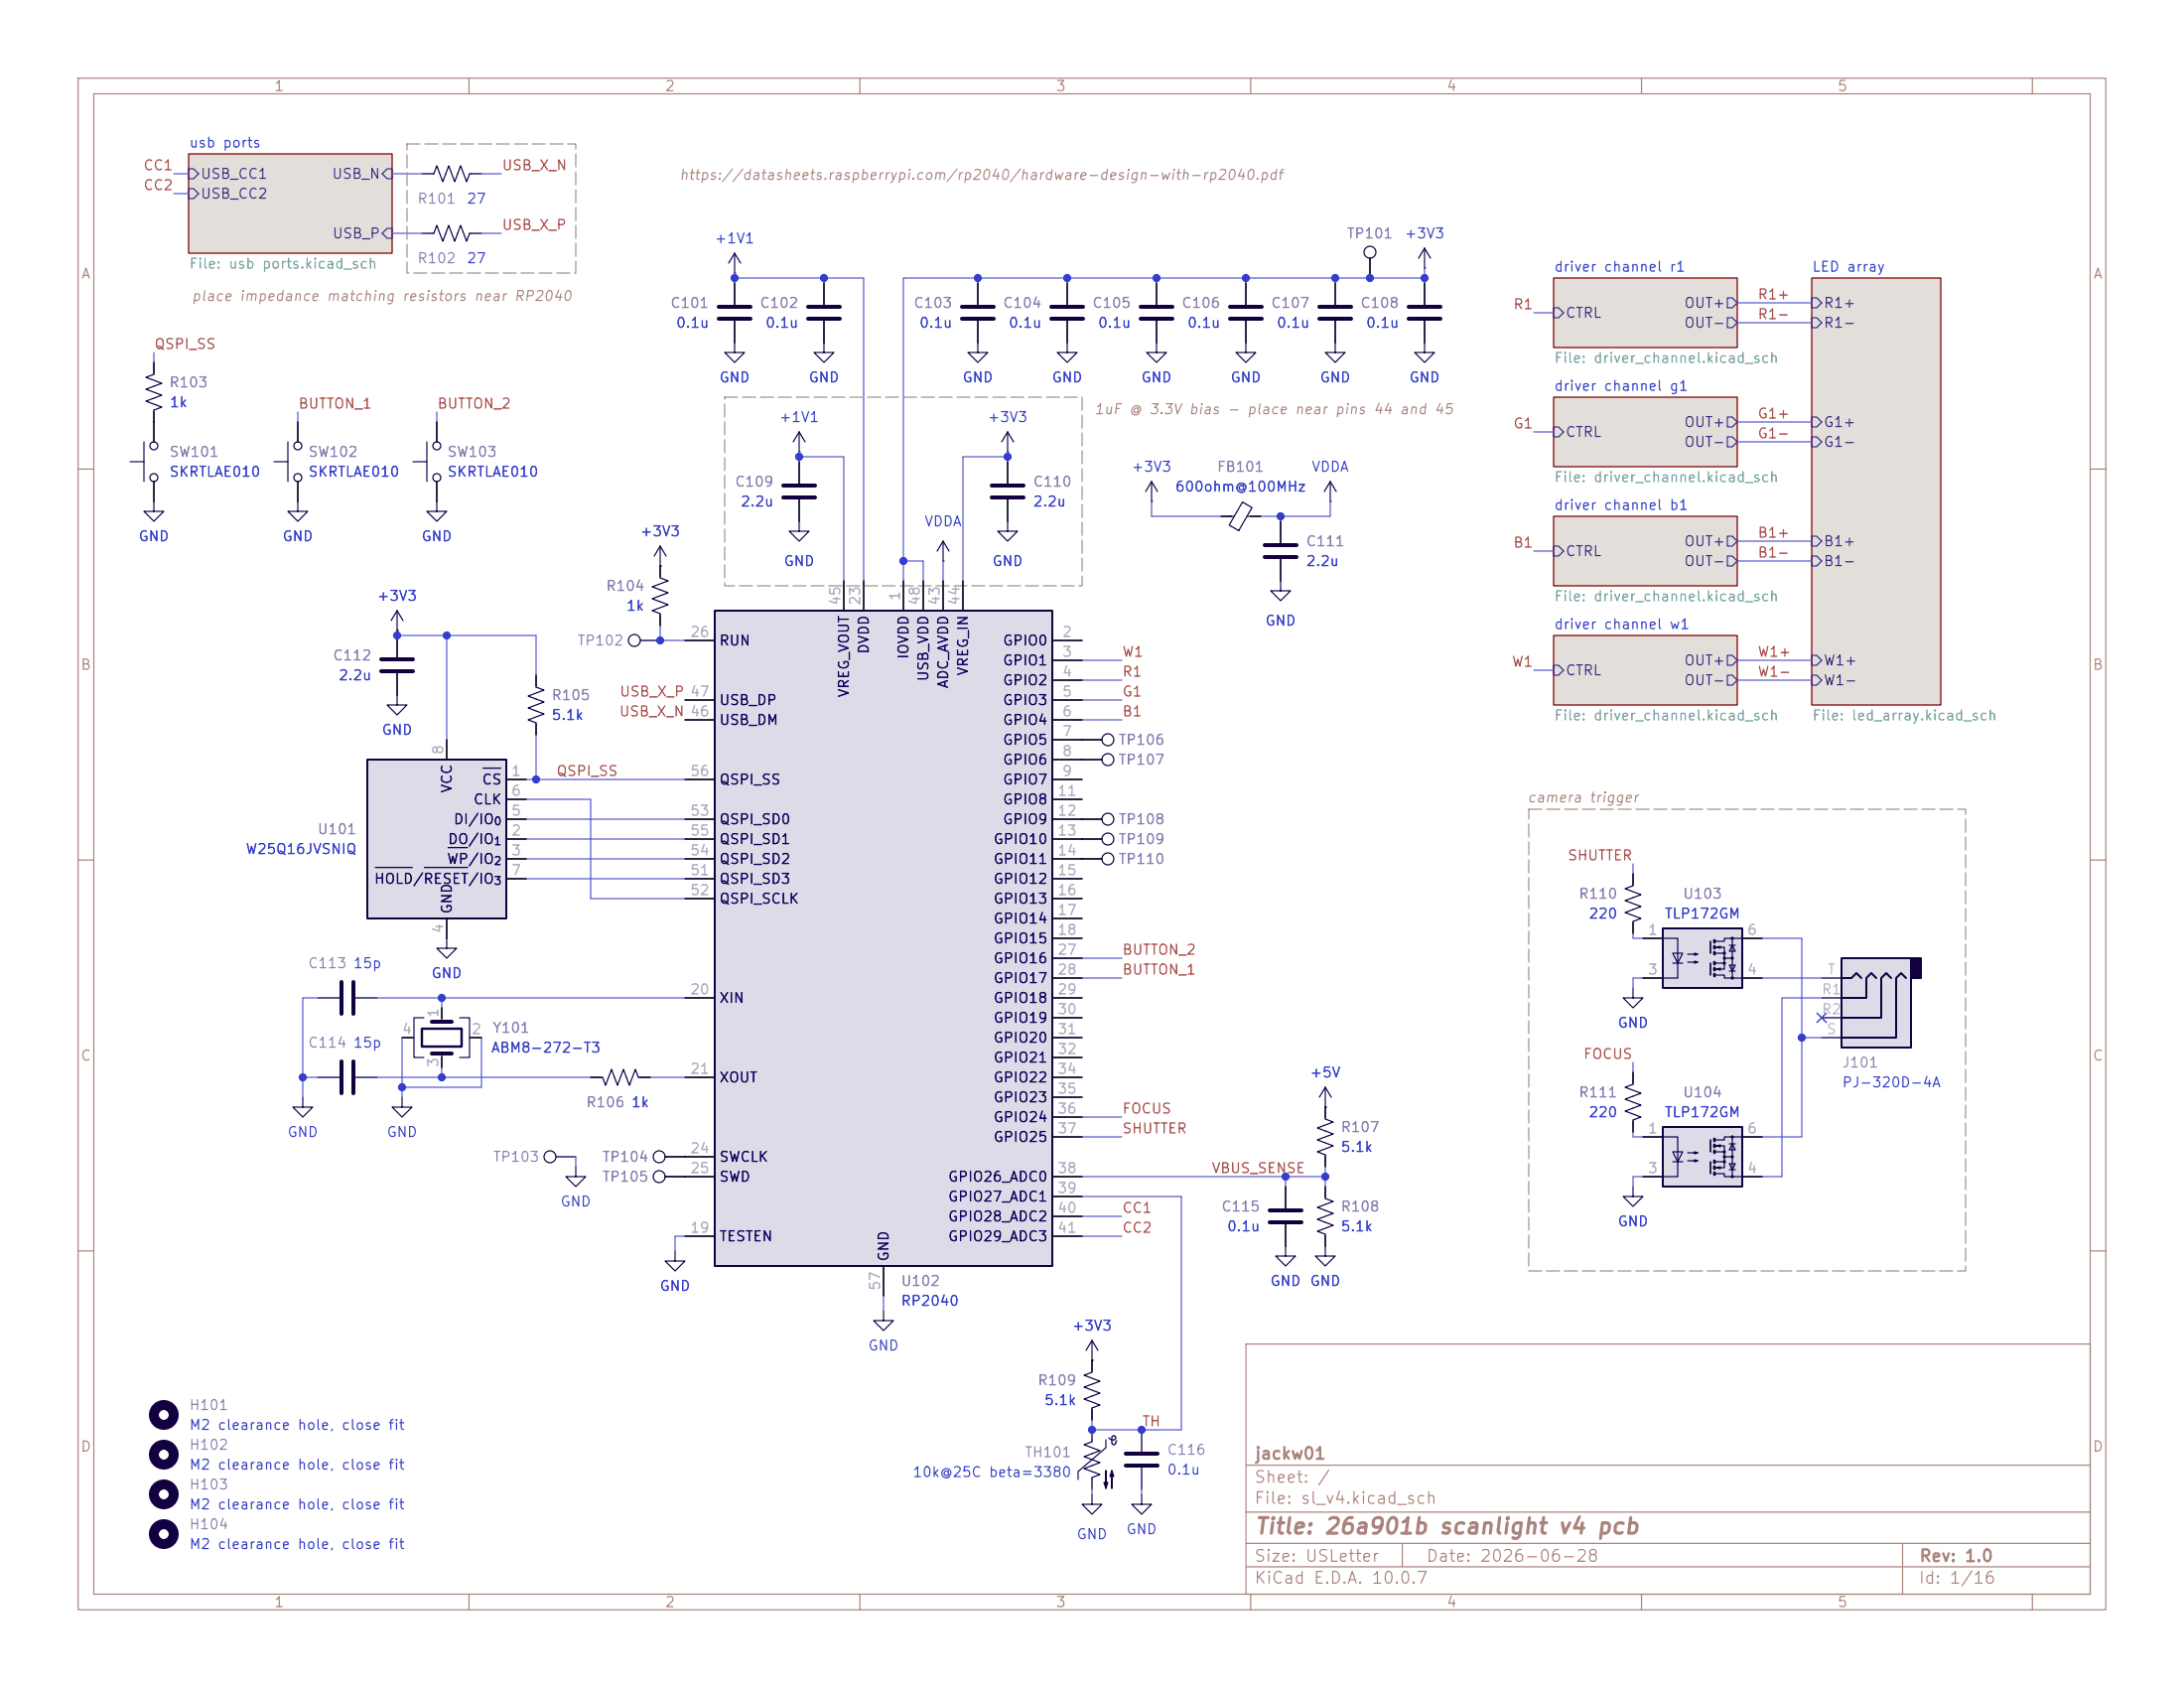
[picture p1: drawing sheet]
<svg xmlns="http://www.w3.org/2000/svg" width="279mm" height="216mm" viewBox="0 0 279 216" stroke-linecap="round" stroke-linejoin="round" font-family="sans-serif">
<g fill="none" stroke="#aa837a" stroke-width=".15">
<path d="M10 10h259.4v195.9h-259.4zM12 12h255.4v191.9h-255.4zM60 10v2M110 10v2M160 10v2M210 10v2M260 10v2M10 60h2M267.4 60h2M10 110h2M267.4 110h2M10 160h2"/>
<path d="M159.4 171.9h108v32h-108zM267.4 160h2M159.4 197.4h108M159.4 193.4h108M159.4 187.4h108M179.4 197.4v3M243.4 197.4v6.5M60 203.9v2M110 203.9v2M159.4 200.4h108M160 203.9v2M210 203.9v2"/>
<path d="M260 203.9v2"/>
</g>
<g fill="#e2ded9" stroke="#e2ded9" stroke-width=".13">
<path d="M198.8 66h23.4v8.9h-23.4z"/>
<path d="M198.8 81.3h23.4v8.9h-23.4z"/>
<path d="M198.8 50.8h23.4v8.9h-23.4z"/>
<path d="M198.8 35.6h23.4v8.9h-23.4z"/>
<path d="M24.1 19.7h26.1v12.7h-26.1z"/>
<path d="M231.8 35.6h16.5v54.6h-16.5z"/>
</g>
<path d="M24.1 19.7h26.1v12.7h-26.1zM198.8 35.6h23.4v8.9h-23.4zM231.8 35.6h16.5v54.6h-16.5zM198.8 50.8h23.4v8.9h-23.4zM198.8 66h23.4v8.9h-23.4zM198.8 81.3h23.4v8.9h-23.4z" fill="none" stroke="#7a0000" stroke-width=".15"/>
<g fill="none" stroke="#4c2188" stroke-width=".15">
<path d="M24.1 21.6h.7l.6 .6-.6 .7h-.7zM24.1 24.1h.7l.6 .7-.6 .6h-.7zM49.5 21.6h.7v1.3h-.7l-.6-.7zM49.5 29.2h.7v1.3h-.7l-.6-.7zM198.8 39.4h.6l.6 .6-.6 .6h-.6zM221 38.1h.6l.6 .6-.6 .7h-.6zM231.8 38.1h.6l.6 .6-.6 .7h-.6zM198.8 54.6h.6l.6 .6-.6 .7h-.6zM221 53.3h.6l.6 .7-.6 .6h-.6zM221 55.9h.6l.6 .6-.6 .7h-.6zM221 40.6h.6l.6 .7-.6 .6h-.6zM231.8 53.3h.6l.6 .7-.6 .6h-.6z"/>
<path d="M231.8 55.9h.6l.6 .6-.6 .7h-.6zM231.8 40.6h.6l.6 .7-.6 .6h-.6zM198.8 69.9h.6l.6 .6-.6 .6h-.6zM221 68.6h.6l.6 .6-.6 .7h-.6zM221 71.1h.6l.6 .7-.6 .6h-.6zM231.8 68.6h.6l.6 .6-.6 .7h-.6zM231.8 71.1h.6l.6 .7-.6 .6h-.6zM198.8 85.1h.6l.6 .6-.6 .7h-.6zM221 83.8h.6l.6 .7-.6 .6h-.6zM221 86.4h.6l.6 .6-.6 .6h-.6zM231.8 83.8h.6l.6 .7-.6 .6h-.6zM231.8 86.4h.6l.6 .6-.6 .6h-.6z"/>
</g>
<g fill="none" stroke="#130040" stroke-width=".15">
<path d="M94 32.4l-.8 1.3M94 32.4l.7 1.3M94 32.4v2.5M125.1 43.8v1.3h1.3l-1.3 1.3-1.3-1.3h1.3M128.9 55.2l-.8 1.3M128.9 55.2l.8 1.3M128.9 55.2v2.6M136.5 43.8v1.3h1.3l-1.3 1.3-1.2-1.3h1.2M102.2 66.7v1.2h1.3l-1.3 1.3-1.2-1.3h1.2M120.6 69.2l-.7 1.3M120.6 69.2l.8 1.3M120.6 69.2v2.6"/>
<path d="M52.7 132.7h.3M54.2 130.2h-1.2v5.1h1.2M56.5 130.2v.5M56.5 134.7v.6M58.8 130.2h1.3v5.1h-1.3M60.1 132.7h.2"/>
<circle cx="84.3" cy="148" r=".76"/>
</g>
<g fill="none" stroke="#010022" stroke-width=".15">
<path d="M94 34.9h.1M125.1 36.2v2.8M136.5 36.2v2.8M148 36.2v2.8M102.2 59.1v2.7M125.1 41v2.8M128.9 57.8h.1M136.5 41v2.8M148 41v2.8M102.2 63.9v2.8M120.6 71.8h.1M40.6 127.6h2.8"/>
<path d="M45.5 127.6h2.8M51.4 132.7h1.3M56.5 128.9v1.3M56.5 135.3v1.2M60.3 132.7h1.3M85.1 148h2.5"/>
</g>
<path d="M123.1 39.2h4M134.5 39.2h4.1M145.9 39.2h4.1M123.1 40.8h4M134.5 40.8h4.1M145.9 40.8h4.1M100.2 62.1h4.1M100.2 63.6h4.1M43.7 125.6v4.1M45.2 125.6v4.1M55.2 130.7h2.6M55.2 134.7h2.6" fill="none" stroke="#130040" stroke-width=".51"/>
<path d="M54 131.6h5.1v2.3h-5.1z" fill="none" stroke="#130040" stroke-width=".3"/>
<path d="M47 97.2h17.8v20.3h-17.8z" fill="#dcdbe8"/>
<path d="M47 97.2h17.8v20.3h-17.8z" fill="none" stroke="#130040" stroke-width=".25"/>
<path d="M57.1 94.6v2.6M64.8 99.7h2.5M57.1 117.5v2.5M64.8 107.3h2.5M64.8 109.9h2.5M64.8 104.8h2.5M64.8 102.2h2.5M64.8 112.4h2.5M208.9 111.8v1.2M208.9 118.1v1.3" fill="none" stroke="#010022" stroke-width=".15"/>
<path d="M61.8 98.2h2.2M48 110.9h4.7M54.3 110.9h5.5M57.3 108.4h2.5" fill="none" stroke="#15005e" stroke-width=".15"/>
<path d="M208.9 113v.3l-1 .4 2 .7-2 .8 2 .8-2 .7 2 .8-1 .4v.2M57.1 120v1.3h1.3l-1.3 1.3-1.2-1.3h1.2" fill="none" stroke="#130040" stroke-width=".15"/>
<path d="M212.7 118.7h10.2v7.7h-10.2z" fill="#dcdbe8"/>
<path d="M212.7 118.7h10.2v7.7h-10.2z" fill="none" stroke="#130040" stroke-width=".25"/>
<g fill="none" stroke="#130040" stroke-width=".15">
<path d="M212.7 120h1.9v5.1h-1.9M214 121.9h1.3l-.7 1.3zM214 123.2h1.3M215.9 122h1.3l-.4 .2v-.3l.4 .1M215.9 123.1h1.3l-.4 .1v-.3l.4 .2M219.5 121.2h1.1v.7M219.5 121.9h1.1v1.3h-1.1M219.5 124.7h1.1v.4h2.3M219.6 121.2l.5-.2v.3zM219.6 124l.5-.2v.3zM220.6 123.2v.8h-1.1M220.6 122.6h1"/>
<path d="M221.2 123.4h.8l-.4 .8zM221.2 120.9h.8M221.2 124.2h.8M221.6 120.9l.4 .8h-.8zM221.6 120v5.1M222.9 120h-2.3v.4h-1.1"/>
<circle cx="220.6" cy="122.6" r=".13"/>
<circle cx="220.6" cy="121.9" r=".13"/>
<circle cx="220.6" cy="123.2" r=".13"/>
<circle cx="221.6" cy="120" r=".13"/>
<circle cx="221.6" cy="122.6" r=".13"/>
<circle cx="221.6" cy="125.1" r=".13"/>
</g>
<path d="M218.8 120.4v1.5M218.8 123.2v1.5" fill="none" stroke="#130040" stroke-width=".2"/>
<path d="M219.3 120.3v.2M219.3 121v.3M219.3 121.8v.2M219.3 123.8v.3M219.3 124.6v.2M219.3 123.1v.2" fill="none" stroke="#130040" stroke-width=".36"/>
<path d="M210.2 120h2.5M210.2 125.1h2.5M222.9 120h2.5M222.9 125.1h2.5" fill="none" stroke="#010022" stroke-width=".15"/>
<path d="M212.7 144.1h10.2v7.7h-10.2z" fill="#dcdbe8"/>
<path d="M212.7 144.1h10.2v7.7h-10.2z" fill="none" stroke="#130040" stroke-width=".25"/>
<g fill="none" stroke="#130040" stroke-width=".15">
<path d="M208.9 138.4v.3l-1 .4 2 .7-2 .8 2 .8-2 .7 2 .8-1 .4v.2M208.9 126.4v1.2h1.3l-1.3 1.3-1.3-1.3h1.3M38.7 140.3v1.3h1.3l-1.3 1.3-1.2-1.3h1.2M208.9 151.8v1.2h1.3l-1.3 1.3-1.3-1.3h1.3M212.7 145.4h1.9v5.1h-1.9M214 147.3h1.3l-.7 1.3zM214 148.6h1.3M215.9 147.4h1.3l-.4 .2v-.3l.4 .1M215.9 148.5h1.3l-.4 .1v-.3l.4 .2M219.5 146.6h1.1v.7M219.5 147.3h1.1v1.3h-1.1M219.5 150.1h1.1v.4h2.3"/>
<path d="M219.6 146.6l.5-.2v.3zM219.6 149.4l.5-.2v.3zM220.6 148.6v.8h-1.1M220.6 148h1M221.2 148.8h.8l-.4 .8zM221.2 146.3h.8M221.2 149.6h.8M221.6 146.3l.4 .8h-.8zM221.6 145.4v5.1M222.9 145.4h-2.3v.4h-1.1M113 167.6v1.3h1.3l-1.3 1.3-1.2-1.3h1.2M139.7 175.3v.2l-1 .4 2 .8-2 .7 2 .8-2 .7 2 .8-1 .4v.2"/>
<path d="M139.7 171.5v2.5M139.7 171.5l.8 1.2M139.7 171.5l-.8 1.2M139.7 184.2v.2l-1 .4 2 .7-2 .8 2 .8-2 .7 2 .8-1 .4v.2M139.7 191.1v1.3h-1.3l1.3 1.3 1.3-1.3h-1.3M141.5 184.2v1l-3.6 3v1M141.9 183.9a.46 .46 0 0 0 .4 .3 .46 .46 0 0 0 .4-.3l-.2-.3-.2 .2v.9l.2 .1 .1-.1 .2-.3 .1-.1M146 191.1v1.3h-1.2l1.2 1.3 1.3-1.3h-1.3"/>
<circle cx="220.6" cy="147.3" r=".13"/>
<circle cx="220.6" cy="148" r=".13"/>
<circle cx="220.6" cy="148.6" r=".13"/>
<circle cx="221.6" cy="148" r=".13"/>
<circle cx="221.6" cy="145.4" r=".13"/>
<circle cx="221.6" cy="150.5" r=".13"/>
</g>
<path d="M218.8 145.8v1.5M218.8 148.6v1.5" fill="none" stroke="#130040" stroke-width=".2"/>
<path d="M219.3 145.7v.2M219.3 146.4v.3M219.3 147.2v.2M219.3 149.2v.3M219.3 150v.2M219.3 148.5v.2" fill="none" stroke="#130040" stroke-width=".36"/>
<g fill="none" stroke="#010022" stroke-width=".15">
<path d="M208.9 137.2v1.2M208.9 143.5v1.3M210.2 145.4h2.5M210.2 150.5h2.5M222.9 145.4h2.5M222.9 150.5h2.5M139.7 174h.1M139.7 174v1.3M139.7 180.3v1.3M139.7 182.9v1.3M139.7 189.2v1.3M146 182.9v2.8"/>
<path d="M146 187.7v2.8"/>
</g>
<g fill="#130040" stroke="#130040" stroke-width=".15">
<path d="M142.2 188.1l.3 .7h-.5l.2-.7v2.3z"/>
<path d="M141.5 188.1v2.3l-.3-.8h.5l-.2 .8z"/>
</g>
<path d="M144 185.9h4.1M144 187.5h4.1" fill="none" stroke="#130040" stroke-width=".51"/>
<g fill="none" stroke="#130040" stroke-width="1.3">
<circle cx="21" cy="196.2" r="1.27"/>
<circle cx="21" cy="191.1" r="1.27"/>
<circle cx="21" cy="186.1" r="1.27"/>
<circle cx="21" cy="181" r="1.27"/>
</g>
<path d="M235.6 122.6h8.9v11.4h-8.9z" fill="#dcdbe8"/>
<path d="M244.5 122.6h1.2v2.5h-1.2z" fill="#130040" stroke="#130040" stroke-width=".25"/>
<path d="M235.6 122.6h8.9v11.4h-8.9zM235.6 125.1h1.3l.6-.6 .6 .6M240 125.1l-.6-.6-.6 .6v2.5h-3.2M241.9 125.1l-.6-.6-.6 .6v5.1h-5.1M243.8 125.1l-.6-.6-.6 .6v7.6h-7" fill="none" stroke="#130040" stroke-width=".25"/>
<g fill="none" stroke="#010022" stroke-width=".15">
<path d="M94 36.2v2.8M170.8 36.2v2.8M182.2 36.2v2.8M19.7 54v2.5M94 41v2.8M170.8 41v2.8M182.2 41v2.8M19.7 61.6v2.5M40.6 137.8h2.8M45.5 137.8h2.8M75.6 137.8h1.2M81.9 137.8h1.3"/>
<path d="M233 127.6h2.6M233 130.2h2.6M233 132.7h2.6M233 125.1h2.6M71.1 148h2.6M85.1 150.5h2.5"/>
</g>
<g fill="none" stroke="#130040" stroke-width=".15">
<path d="M16.6 59.1h1.8M18.4 56.5v5.1M148 43.8v1.3h1.2l-1.2 1.3-1.3-1.3h1.3M170.8 43.8v1.3h1.3l-1.3 1.3-1.3-1.3h1.3M182.2 43.8v1.3h1.3l-1.3 1.3-1.2-1.3h1.2M76.8 137.8h.3l.4 1 .7-2 .8 2 .8-2 .7 2 .8-2 .4 1h.2M51.4 140.3v1.3h1.3l-1.3 1.3-1.2-1.3h1.2M73.7 149.2v1.3h1.2l-1.2 1.3-1.3-1.3h1.3M86.4 160v1.3h1.2l-1.2 1.3-1.3-1.3h1.3"/>
<circle cx="19.7" cy="57" r=".51"/>
<circle cx="19.7" cy="61.1" r=".51"/>
<circle cx="70.4" cy="148" r=".76"/>
<circle cx="84.3" cy="150.5" r=".76"/>
</g>
<path d="M91.9 39.2h4.1M168.8 39.2h4M180.2 39.2h4.1M91.9 40.8h4.1M168.8 40.8h4M180.2 40.8h4.1M43.7 135.8v4M45.2 135.8v4" fill="none" stroke="#130040" stroke-width=".51"/>
<path d="M91.4 78.1h43.2v83.8h-43.2z" fill="#dcdbe8"/>
<path d="M91.4 78.1h43.2v83.8h-43.2z" fill="none" stroke="#130040" stroke-width=".25"/>
<g fill="none" stroke="#010022" stroke-width=".15">
<path d="M54 29.8h1.2M54 22.2h1.2M60.3 29.8h1.3M60.3 22.2h1.3M94 36.2v2.8M105.4 36.2v2.8M125.1 36.2v2.8M136.5 36.2v2.8M148 36.2v2.8M159.4 36.2v2.8M170.8 36.2v2.8M175.3 33v2.6"/>
<path d="M182.2 34.3h.1M182.2 36.2v2.8M19.7 46.4v1.2M19.7 52.7v3.8M38.1 54v2.5M55.9 54v2.5M94 41v2.8M102.2 57.8h.1M102.2 59.1v2.7M105.4 41v2.8M125.1 41v2.8M128.9 59.1v2.7"/>
<path d="M136.5 41v2.8M148 41v2.8M159.4 41v2.8M170.8 41v2.8M182.2 41v2.8M19.7 61.6v2.5M38.1 61.6v2.5M55.9 61.6v2.5M84.5 72.4h.1M84.5 72.4v1.3M84.5 78.7v1.3M102.2 63.9v2.8"/>
<path d="M107.9 74.3v3.8M110.5 74.3v3.8M115.6 74.3v3.8M118.1 74.3v3.8M120.6 74.3v3.8M123.2 74.3v3.8M128.9 63.9v2.8M147.3 64.1h.1M156.2 66h1.3M160 66h1.3M163.8 66.7v2.8M163.8 71.5v2.8"/>
<path d="M170.2 64.1h.1M50.8 80.6h.1M50.8 81.3v2.8M50.8 86.1v2.8M57.1 94.6v2.6M64.8 99.7h2.5M68.6 86.4v1.2M68.6 92.7v1.3M81.9 81.9h2.6M87.6 81.9h3.8M87.6 89.5h3.8M87.6 92.1h3.8"/>
<path d="M87.6 99.7h3.8M134.6 81.9h3.8M134.6 84.5h3.8M134.6 87h3.8M134.6 89.5h3.8M134.6 92.1h3.8M134.6 94.6h6.4M134.6 97.2h6.4M134.6 99.7h3.8M57.1 117.5v2.5M64.8 102.2h2.5M64.8 104.8h2.5"/>
<path d="M64.8 107.3h2.5M64.8 109.9h2.5M64.8 112.4h2.5M87.6 104.8h3.8M87.6 107.3h3.8M87.6 109.9h3.8M87.6 112.4h3.8M87.6 114.9h3.8M134.6 102.2h3.8M134.6 104.8h6.4M134.6 107.3h6.4M134.6 109.9h6.4"/>
<path d="M134.6 112.4h3.8M134.6 114.9h3.8M134.6 117.5h3.8M208.9 111.8v1.2M208.9 118.1v1.3M51.4 132.7h1.3M56.5 128.9v1.3M56.5 135.3v1.2M60.3 132.7h1.3M75.6 137.8h1.2M81.9 137.8h1.3M87.6 127.6h3.8"/>
<path d="M87.6 137.8h3.8M134.6 120h3.8M134.6 127.6h3.8M134.6 137.8h3.8M134.6 122.6h3.8M134.6 125.1h3.8M134.6 130.2h3.8M134.6 132.7h3.8M134.6 135.3h3.8M208.9 137.2v1.2M210.2 120h2.5M210.2 125.1h2.5"/>
<path d="M222.9 120h2.5M222.9 125.1h2.5M85.1 148h6.3M85.1 150.5h6.3M87.6 158.1h3.8M134.6 158.1h3.8M134.6 150.5h3.8M134.6 140.3h3.8M134.6 142.9h3.8M134.6 145.4h3.8M134.6 153h3.8M134.6 155.6h3.8"/>
<path d="M164.5 151.8v2.8M164.5 156.6v2.8M169.5 141.6h.1M169.5 141.6v1.3M169.5 148v1.2M169.5 151.8v1.2M169.5 158.1v1.3M208.9 143.5v1.3M210.2 150.5h2.5M210.2 145.4h2.5M222.9 150.5h2.5M222.9 145.4h2.5"/>
<path d="M113 161.9v3.8M139.7 174h.1M139.7 174v1.3M139.7 180.3v1.3"/>
</g>
<path d="M103.4 39.2h4M157.4 39.2h4M103.4 40.8h4M157.4 40.8h4M126.9 62.1h4M126.9 63.6h4M161.8 69.7h4.1M161.8 71.2h4.1M48.8 84.3h4M48.8 85.9h4M162.4 154.8h4.1M162.4 156.3h4.1" fill="none" stroke="#130040" stroke-width=".51"/>
<g fill="none" stroke="#130040" stroke-width=".15">
<path d="M55.2 29.8h.3l.4-1 .7 2.1 .8-2.1 .8 2.1 .7-2.1 .8 2.1 .4-1.1h.2M55.2 22.2h.3l.4-1 .7 2 .8-2 .8 2 .7-2 .8 2 .4-1h.2M182.2 31.8l-.7 1.2M182.2 31.8l.8 1.2M182.2 31.8v2.5M19.7 47.6v.3l-1 .4 2 .7-2 .8 2 .7-2 .8 2 .8-1 .4v.2M35.1 59.1h1.7M36.8 56.5v5.1M52.8 59.1h1.8M54.6 56.5v5.1M94 43.8v1.3h1.2l-1.2 1.3-1.3-1.3h1.3M102.2 55.2l-.7 1.3"/>
<path d="M102.2 55.2l.8 1.3M102.2 55.2v2.6M105.4 43.8v1.3h1.3l-1.3 1.3-1.3-1.3h1.3M159.4 43.8v1.3h1.3l-1.3 1.3-1.3-1.3h1.3M19.7 64.1v1.3h1.3l-1.3 1.3-1.3-1.3h1.3M38.1 64.1v1.3h1.3l-1.3 1.3-1.3-1.3h1.3M50.8 78.1l-.8 1.3M50.8 78.1l.8 1.3M50.8 78.1v2.5M55.9 64.1v1.3h1.2l-1.2 1.3-1.3-1.3h1.3M84.5 73.7v.2l1 .4-2.1 .8 2.1 .7-2.1 .8 2.1 .7-2.1 .8 1.1 .4v.2M84.5 69.9v2.5"/>
<path d="M84.5 69.9l-.8 1.2M84.5 69.9l.7 1.2M128.9 66.7v1.2h-1.3l1.3 1.3 1.3-1.3h-1.3M147.3 61.6l-.7 1.3M147.3 61.6l.8 1.3M147.3 61.6v2.5M157.5 66h.4M159 64.2l1.2 .7-1.7 3-1.2-.7zM159.5 66h.5M163.8 74.3v1.3h-1.2l1.2 1.2 1.3-1.2h-1.3M170.2 61.6l-.8 1.3M170.2 61.6l.7 1.3"/>
<path d="M170.2 61.6v2.5M50.8 88.9v1.3h1.3l-1.3 1.2-1.3-1.2h1.3M68.6 87.6v.3l1 .4-2 .7 2 .8-2 .8 2 .7-2 .8 1 .4v.2M169.5 139.1v2.5M169.5 139.1l-.7 1.2M169.5 139.1l.8 1.2M164.5 159.4v1.3h1.2l-1.2 1.2-1.3-1.2h1.3M169.5 159.4v1.3h1.3l-1.3 1.2-1.2-1.2h1.2M169.5 142.9v.2l1.1 .4-2.1 .8 2.1 .7-2.1 .8 2.1 .8-2.1 .7 1 .4v.3M169.5 153v.3l1.1 .4-2.1 .7 2.1 .8-2.1 .8 2.1 .7-2.1 .8 1 .4v.2"/>
<circle cx="175.3" cy="32.3" r=".76"/>
<circle cx="38.1" cy="57" r=".51"/>
<circle cx="55.9" cy="57" r=".51"/>
<circle cx="38.1" cy="61.1" r=".51"/>
<circle cx="55.9" cy="61.1" r=".51"/>
<circle cx="81.2" cy="81.9" r=".76"/>
<circle cx="141.7" cy="94.6" r=".76"/>
<circle cx="141.7" cy="97.2" r=".76"/>
<circle cx="141.7" cy="107.3" r=".76"/>
<circle cx="141.7" cy="109.9" r=".76"/>
<circle cx="141.7" cy="104.8" r=".76"/>
</g>
<g fill="none" stroke="#5256d0" stroke-width=".15">
<path d="M22.2 22.2h1.9M22.2 24.8h1.9M50.2 29.8h3.8M50.2 22.2h3.8M61.6 29.8h2.5M61.6 22.2h2.5M94 34.9v1.3M94 35.6h16.5v38.7M105.4 35.6v.6M125.1 35.6v.6M136.5 35.6v.6M148 35.6v.6"/>
<path d="M159.4 35.6v.6M170.8 35.6v.6M182.2 35.6h-66.6v38.7M182.2 34.3v1.9M222.2 38.7h9.6M19.7 45.1v1.3M38.1 52.7v1.3M55.9 52.7v1.3M102.2 58.4h5.7v15.9M102.2 57.8v1.3M128.9 57.8v1.3M128.9 58.4h-5.7v15.9"/>
<path d="M196.2 55.2h2.6M196.2 40h2.6M222.2 54h9.6M222.2 56.5h9.6M222.2 41.3h9.6M115.6 71.8h2.5v2.5M120.6 71.8v2.5M147.3 64.1v1.9h8.9M163.8 66v.7M170.2 64.1v1.9h-8.9M196.2 70.5h2.6M222.2 71.8h9.6"/>
<path d="M222.2 69.2h9.6M50.8 80.6v.7h17.8v5.1M57.1 81.3v13.3M67.3 99.7h20.3M68.6 94v5.7M84.5 80v1.9h3.1M138.4 89.5h5.1M138.4 92.1h5.1M138.4 84.5h5.1M138.4 87h5.1M196.2 85.7h2.6M222.2 84.5h9.6"/>
<path d="M222.2 87h9.6M67.3 104.8h20.3M67.3 109.9h20.3M67.3 107.3h20.3M67.3 112.4h20.3M67.3 102.2h8.3v12.7h12M208.9 110.5v1.3M208.9 119.4v.6h1.3M38.7 137.8h1.9M40.6 127.6h-1.9v12.7M48.3 137.8h27.3M48.3 127.6h39.3"/>
<path d="M51.4 132.7v7.6M56.5 127.6v1.3M56.5 136.5v1.3M61.6 132.7v6.4h-10.2M83.2 137.8h4.4M138.4 125.1h5.1M138.4 122.6h5.1M208.9 135.9v1.3M210.2 125.1h-1.3v1.3M225.4 120h5.1v25.4h-5.1M225.4 125.1h7.6M230.5 132.7h2.5"/>
<path d="M233 127.6h-5v22.9h-2.6M73.7 148v1.2M87.6 158.1h-1.2v1.9M138.4 153h12.7v29.9h-11.4v-1.3M138.4 155.6h5.1M138.4 158.1h5.1M138.4 145.4h5.1M138.4 142.9h5.1M138.4 150.5h31.1M164.5 150.5v1.3M169.5 149.2v2.6M208.9 144.8v.6h1.3"/>
<path d="M210.2 150.5h-1.3v1.3M113 165.7v1.9M139.7 190.5v.6M146 190.5v.6"/>
</g>
<path d="M232.4 129.6l1.3 1.2M233.7 129.6l-1.3 1.2" fill="none" stroke="#290eec" stroke-width=".15"/>
<path d="M52.1 18.4h21.6v16.5h-21.6zM92.7 50.8h45.7v24.1h-45.7zM195.6 103.5h55.9v59.1h-55.9z" fill="none" stroke="#a4907e" stroke-width=".15" stroke-dasharray="1.7 .6"/>
<path d="M61.8 98.2h2.2M48 110.9h4.7M54.3 110.9h5.5M57.3 108.4h2.5" fill="none" stroke="#15005e" stroke-width=".15"/>
<g fill="#4026c4" stroke="#4026c4" stroke-width=".13">
<circle cx="56.5" cy="137.8" r=".46"/>
<circle cx="56.5" cy="127.6" r=".46"/>
<circle cx="68.6" cy="99.7" r=".46"/>
<circle cx="51.4" cy="139.1" r=".46"/>
<circle cx="38.7" cy="137.8" r=".46"/>
<circle cx="94" cy="35.6" r=".46"/>
<circle cx="57.1" cy="81.3" r=".46"/>
<circle cx="50.8" cy="81.3" r=".46"/>
<circle cx="84.5" cy="81.9" r=".46"/>
<circle cx="146" cy="182.9" r=".46"/>
<circle cx="139.7" cy="182.9" r=".46"/>
<circle cx="115.6" cy="71.8" r=".46"/>
<circle cx="128.9" cy="58.4" r=".46"/>
<circle cx="164.5" cy="150.5" r=".46"/>
<circle cx="169.5" cy="150.5" r=".46"/>
<circle cx="102.2" cy="58.4" r=".46"/>
<circle cx="105.4" cy="35.6" r=".46"/>
<circle cx="159.4" cy="35.6" r=".46"/>
<circle cx="136.5" cy="35.6" r=".46"/>
<circle cx="125.1" cy="35.6" r=".46"/>
<circle cx="182.2" cy="35.6" r=".46"/>
<circle cx="230.5" cy="132.7" r=".46"/>
<circle cx="148" cy="35.6" r=".46"/>
<circle cx="163.8" cy="66" r=".46"/>
<circle cx="175.3" cy="35.6" r=".46"/>
<circle cx="170.8" cy="35.6" r=".46"/>
</g>
<text font-size="2" fill="#aa837a" x="160.4" y="196.7">Title: 26a901b scanlight v4 pcb</text>
<g font-size="1.5" fill="#aa837a">
<text x="160.4" y="190">Sheet: /</text>
<text x="160.4" y="187">jackw01</text>
<text x="160.4" y="192.7">File: sl_v4.kicad_sch</text>
<text x="160.4" y="202.9">KiCad E.D.A. 10.0.7</text>
<text x="160.4" y="200.1">Size: USLetter</text>
<text x="182.4" y="200.1">Date: 2026-06-28</text>
<text x="245.4" y="202.9">Id: 1/16</text>
<text x="245.4" y="200.1">Rev: 1.0</text>
</g>
<g font-size="1.3" fill="#aa837a">
<text x="35" y="12">1</text>
<text x="85" y="12">2</text>
<text x="135" y="12">3</text>
<text x="185" y="12">4</text>
<text x="235" y="12">5</text>
<text x="10.3" y="36">A</text>
<text x="267.7" y="36">A</text>
<text x="10.2" y="86">B</text>
<text x="267.6" y="86">B</text>
<text x="10.2" y="136">C</text>
<text x="267.6" y="136">C</text>
<text x="10.2" y="186">D</text>
<text x="267.6" y="186">D</text>
<text x="35" y="205.9">1</text>
<text x="85" y="205.9">2</text>
<text x="135" y="205.9">3</text>
<text x="185" y="205.9">4</text>
<text x="235" y="205.9">5</text>
</g>
<g font-size="1.3" fill="#b42d25">
<text x="18.2" y="22.1">CC1</text>
<text x="64.1" y="22.1">USB_X_N</text>
<text x="18.2" y="24.6">CC2</text>
<text x="64.1" y="29.7">USB_X_P</text>
<text x="193.5" y="39.9">R1</text>
<text x="224.8" y="38.6">R1+</text>
<text x="224.8" y="41.1">R1-</text>
<text x="19.7" y="45">QSPI_SS</text>
<text x="38.1" y="52.6">BUTTON_1</text>
<text x="55.9" y="52.6">BUTTON_2</text>
<text x="224.8" y="53.8">G1+</text>
<text x="193.5" y="55.1">G1</text>
<text x="224.8" y="56.4">G1-</text>
<text x="193.5" y="70.4">B1</text>
<text x="224.8" y="69.1">B1+</text>
<text x="224.8" y="71.6">B1-</text>
<text x="79.2" y="89.4">USB_X_P 47</text>
<text x="143.5" y="89.4">G1</text>
<text x="143.5" y="84.3">W1</text>
<text x="143.5" y="86.9">R1</text>
<text x="193.3" y="85.6">W1</text>
<text x="224.8" y="86.9">W1-</text>
<text x="224.8" y="84.3">W1+</text>
<text x="79.1" y="91.9">USB_X_N 46</text>
<text x="143.5" y="91.9">B1</text>
<text x="71.1" y="99.6">QSPI_SS</text>
<text x="200.5" y="110.4">SHUTTER</text>
<text x="143.5" y="122.4">BUTTON_2</text>
<text x="143.5" y="125">BUTTON_1</text>
<text x="202.5" y="135.8">FOCUS</text>
<text x="143.5" y="142.7">FOCUS</text>
<text x="143.5" y="145.3">SHUTTER</text>
<text x="143.5" y="155.4">CC1</text>
<text x="154.9" y="150.4">VBUS_SENSE</text>
<text x="143.5" y="158">CC2</text>
<text x="146" y="182.8">TH</text>
</g>
<g font-size="1.3" fill="#214bca">
<text x="24.1" y="19.2">usb ports</text>
<text x="198.7" y="35.1">driver channel r1</text>
<text x="231.7" y="35.1">LED array</text>
<text x="198.7" y="50.3">driver channel g1</text>
<text x="198.7" y="65.5">driver channel b1</text>
<text x="198.7" y="80.8">driver channel w1</text>
</g>
<g font-size="1.3" fill="#4c2188">
<text x="25.6" y="23.2">USB_CC1</text>
<text x="42.4" y="23.2">USB_N</text>
<text x="25.6" y="25.7">USB_CC2</text>
<text x="42.4" y="30.8">USB_P</text>
<text x="200.2" y="41">CTRL</text>
<text x="215.4" y="39.7">OUT+</text>
<text x="233.2" y="39.7">R1+</text>
<text x="215.4" y="42.2">OUT-</text>
<text x="233.2" y="42.2">R1-</text>
<text x="200.2" y="56.2">CTRL</text>
<text x="215.4" y="54.9">OUT+</text>
<text x="215.4" y="57.5">OUT-</text>
<text x="233.2" y="54.9">G1+</text>
<text x="233.2" y="57.5">G1-</text>
<text x="200.2" y="71.4">CTRL</text>
<text x="215.4" y="70.2">OUT+</text>
<text x="233.2" y="70.2">B1+</text>
<text x="215.4" y="72.7">OUT-</text>
<text x="233.2" y="72.7">B1-</text>
<text x="200.2" y="86.7">CTRL</text>
<text x="215.4" y="85.4">OUT+</text>
<text x="215.4" y="88">OUT-</text>
<text x="233.2" y="85.4">W1+</text>
<text x="233.2" y="88">W1-</text>
</g>
<g font-size="1.3" fill="#a4907e">
<text x="86.8" y="23.3">https://datasheets.raspberrypi.com/rp2040/hardware-design-with-rp2040.pdf</text>
<text x="24.4" y="38.8">place impedance matching resistors near RP2040</text>
<text x="139.9" y="53.3">1uF @ 3.3V bias - place near pins 44 and 45</text>
<text x="195.3" y="102.9">camera trigger</text>
</g>
<g font-size="1.3" fill="#8d7cb6">
<text x="53.3" y="26.4">R101</text>
<text x="53.3" y="34">R102</text>
<text x="172.2" y="30.8">TP101</text>
<text x="85.7" y="39.7">C101</text>
<text x="97.1" y="39.7">C102</text>
<text x="116.8" y="39.7">C103</text>
<text x="128.2" y="39.7">C104</text>
<text x="139.6" y="39.7">C105</text>
<text x="151.1" y="39.7">C106</text>
<text x="162.5" y="39.7">C107</text>
<text x="173.9" y="39.7">C108</text>
<text x="21.6" y="49.9">R103</text>
<text x="21.6" y="58.7">SW101</text>
<text x="39.4" y="58.7">SW102</text>
<text x="57.1" y="58.7">SW103</text>
<text x="93.9" y="62.6">C109</text>
<text x="132.1" y="62.6">C110</text>
<text x="155.6" y="60.7">FB101</text>
<text x="167" y="70.2">C111</text>
<text x="77.4" y="75.9">R104</text>
<text x="73.8" y="82.9">TP102</text>
<text x="42.5" y="84.8">C112</text>
<text x="70.5" y="89.9">R105</text>
<text x="143" y="95.6">TP106</text>
<text x="143" y="98.1">TP107</text>
<text x="40.5" y="107">U101</text>
<text x="143" y="105.7">TP108</text>
<text x="143" y="108.3">TP109</text>
<text x="143" y="110.8">TP110</text>
<text x="201.9" y="115.3">R110</text>
<text x="215.2" y="115.3">U103</text>
<text x="39.3" y="124.2">C113</text>
<text x="39.3" y="134.3">C114</text>
<text x="62.9" y="132.4">Y101</text>
<text x="235.6" y="136.9">J101</text>
<text x="74.9" y="141.9">R106</text>
<text x="201.9" y="140.7">R111</text>
<text x="215.2" y="140.7">U104</text>
<text x="63" y="148.9">TP103</text>
<text x="76.9" y="148.9">TP104</text>
<text x="171.4" y="145.1">R107</text>
<text x="76.9" y="151.5">TP105</text>
<text x="156.2" y="155.3">C115</text>
<text x="171.4" y="155.3">R108</text>
<text x="115.2" y="164.8">U102</text>
<text x="132.7" y="177.5">R109</text>
<text x="24.1" y="185.7">H102</text>
<text x="24.1" y="180.7">H101</text>
<text x="24.1" y="190.8">H103</text>
<text x="131" y="186.7">TH101</text>
<text x="149.2" y="186.4">C116</text>
<text x="24.1" y="195.9">H104</text>
</g>
<g font-size="1.3" fill="#353dd0">
<text x="59.6" y="26.4">27</text>
<text x="59.6" y="34">27</text>
<text x="91.3" y="31.4">+1V1</text>
<text x="179.6" y="30.8">+3V3</text>
<text x="86.4" y="42.2">0.1u</text>
<text x="97.8" y="42.2">0.1u</text>
<text x="117.5" y="42.2">0.1u</text>
<text x="128.9" y="42.2">0.1u</text>
<text x="140.4" y="42.2">0.1u</text>
<text x="151.8" y="42.2">0.1u</text>
<text x="163.2" y="42.2">0.1u</text>
<text x="174.7" y="42.2">0.1u</text>
<text x="21.6" y="52.4">1k</text>
<text x="91.9" y="49.2">GND</text>
<text x="103.3" y="49.2">GND</text>
<text x="123" y="49.2">GND</text>
<text x="134.5" y="49.2">GND</text>
<text x="145.9" y="49.2">GND</text>
<text x="157.3" y="49.2">GND</text>
<text x="168.8" y="49.2">GND</text>
<text x="180.2" y="49.2">GND</text>
<text x="99.6" y="54.3">+1V1</text>
<text x="126.2" y="54.3">+3V3</text>
<text x="21.6" y="61.3">SKRTLAE010</text>
<text x="39.4" y="61.3">SKRTLAE010</text>
<text x="57.1" y="61.3">SKRTLAE010</text>
<text x="94.6" y="65.1">2.2u</text>
<text x="132.1" y="65.1">2.2u</text>
<text x="144.7" y="60.7">+3V3</text>
<text x="150.2" y="63.2">600ohm@100MHz</text>
<text x="167.7" y="60.7">VDDA</text>
<text x="17.6" y="69.5">GND</text>
<text x="36" y="69.5">GND</text>
<text x="53.8" y="69.5">GND</text>
<text x="81.8" y="68.9">+3V3</text>
<text x="118.2" y="67.6">VDDA</text>
<text x="48.1" y="77.2">+3V3</text>
<text x="100.2" y="72.7">GND</text>
<text x="126.8" y="72.7">GND</text>
<text x="167" y="72.7">2.2u</text>
<text x="80" y="78.4">1k</text>
<text x="161.8" y="80.3">GND</text>
<text x="43.2" y="87.3">2.2u</text>
<text x="48.7" y="94.3">GND</text>
<text x="70.5" y="92.4">5.1k</text>
<text x="31.3" y="109.5">W25Q16JVSNIQ</text>
<text x="203.1" y="117.8">220</text>
<text x="212.9" y="117.8">TLP172GM</text>
<text x="45.1" y="124.2">15p</text>
<text x="55.1" y="125.4">GND</text>
<text x="206.9" y="131.8">GND</text>
<text x="45.1" y="134.3">15p</text>
<text x="62.7" y="134.9">ABM8-272-T3</text>
<text x="80.7" y="141.9">1k</text>
<text x="167.5" y="138.1">+5V</text>
<text x="203.1" y="143.2">220</text>
<text x="212.9" y="143.2">TLP172GM</text>
<text x="235.6" y="139.4">PJ-320D-4A</text>
<text x="36.7" y="145.7">GND</text>
<text x="49.4" y="145.7">GND</text>
<text x="171.4" y="147.6">5.1k</text>
<text x="71.6" y="154.6">GND</text>
<text x="156.9" y="157.8">0.1u</text>
<text x="171.4" y="157.8">5.1k</text>
<text x="206.9" y="157.2">GND</text>
<text x="84.3" y="165.4">GND</text>
<text x="115.2" y="167.3">RP2040</text>
<text x="162.4" y="164.8">GND</text>
<text x="167.5" y="164.8">GND</text>
<text x="111" y="173">GND</text>
<text x="137" y="170.5">+3V3</text>
<text x="24.1" y="183.2">M2 clearance hole, close fit</text>
<text x="133.5" y="180">5.1k</text>
<text x="24.1" y="188.3">M2 clearance hole, close fit</text>
<text x="116.7" y="189.2">10k@25C beta=3380</text>
<text x="149.2" y="188.9">0.1u</text>
<text x="24.1" y="193.4">M2 clearance hole, close fit</text>
<text x="137.6" y="197.2">GND</text>
<text x="144" y="196.5">GND</text>
<text x="24.1" y="198.4">M2 clearance hole, close fit</text>
</g>
<g font-size="1.3" fill="#5ba46f">
<text x="24.1" y="34.7">File: usb ports.kicad_sch</text>
<text x="198.7" y="46.7">File: driver_channel.kicad_sch</text>
<text x="198.7" y="62">File: driver_channel.kicad_sch</text>
<text x="198.7" y="77.2">File: driver_channel.kicad_sch</text>
<text x="198.7" y="92.5">File: driver_channel.kicad_sch</text>
<text x="231.7" y="92.5">File: led_array.kicad_sch</text>
</g>
<g font-size="1.3" fill="#b4afbe">
<text x="107.8" y="77.5" transform="rotate(-90 107.8 77.5)">45</text>
<text x="110.4" y="77.5" transform="rotate(-90 110.4 77.5)">23</text>
<text x="115.4" y="76.9" transform="rotate(-90 115.4 76.9)">1</text>
<text x="118" y="77.5" transform="rotate(-90 118 77.5)">48</text>
<text x="120.5" y="77.5" transform="rotate(-90 120.5 77.5)">43</text>
<text x="123.1" y="77.5" transform="rotate(-90 123.1 77.5)">44</text>
<text x="88.2" y="81.8">26</text>
<text x="135.8" y="81.8">2</text>
<text x="88.2" y="89.4">47</text>
<text x="135.8" y="84.3">3</text>
<text x="135.8" y="86.9">4</text>
<text x="135.8" y="89.4">5</text>
<text x="88.2" y="91.9">46</text>
<text x="135.8" y="91.9">6</text>
<text x="135.8" y="94.5">7</text>
<text x="57" y="96.6" transform="rotate(-90 57 96.6)">8</text>
<text x="65.3" y="99.6">1</text>
<text x="88.2" y="99.6">56</text>
<text x="135.8" y="97">8</text>
<text x="135.8" y="99.6">9</text>
<text x="65.3" y="107.2">2</text>
<text x="65.3" y="104.6">5</text>
<text x="65.3" y="102.1">6</text>
<text x="88.2" y="104.6">53</text>
<text x="88.2" y="107.2">55</text>
<text x="135.2" y="102.1">11</text>
<text x="135.2" y="104.6">12</text>
<text x="135.2" y="107.2">13</text>
<text x="65.3" y="109.7">3</text>
<text x="65.3" y="112.3">7</text>
<text x="88.2" y="112.3">51</text>
<text x="88.2" y="109.7">54</text>
<text x="135.2" y="109.7">14</text>
<text x="135.2" y="112.3">15</text>
<text x="57" y="119.5" transform="rotate(-90 57 119.5)">4</text>
<text x="88.2" y="114.8">52</text>
<text x="135.2" y="114.8">16</text>
<text x="135.2" y="117.3">17</text>
<text x="135.2" y="119.9">18</text>
<text x="210.7" y="119.9">1</text>
<text x="223.4" y="119.9">6</text>
<text x="135.2" y="122.4">27</text>
<text x="135.2" y="125">28</text>
<text x="210.7" y="125">3</text>
<text x="223.4" y="125">4</text>
<text x="233.7" y="125">T</text>
<text x="56.4" y="130.3" transform="rotate(-90 56.4 130.3)">1</text>
<text x="88.2" y="127.5">20</text>
<text x="135.2" y="127.5">29</text>
<text x="135.2" y="130">30</text>
<text x="232.9" y="127.5">R1</text>
<text x="232.9" y="130">R2</text>
<text x="51.3" y="132.6">4</text>
<text x="56.4" y="136.6" transform="rotate(-90 56.4 136.6)">3</text>
<text x="60.2" y="132.6">2</text>
<text x="88.2" y="137.7">21</text>
<text x="135.2" y="132.6">31</text>
<text x="135.2" y="135.1">32</text>
<text x="135.2" y="137.7">34</text>
<text x="233.6" y="132.6">S</text>
<text x="135.2" y="140.2">35</text>
<text x="135.2" y="142.7">36</text>
<text x="88.2" y="147.8">24</text>
<text x="135.2" y="145.3">37</text>
<text x="210.7" y="145.3">1</text>
<text x="223.4" y="145.3">6</text>
<text x="88.2" y="150.4">25</text>
<text x="135.2" y="150.4">38</text>
<text x="135.2" y="152.9">39</text>
<text x="135.2" y="155.4">40</text>
<text x="210.7" y="150.4">3</text>
<text x="223.4" y="150.4">4</text>
<text x="88.2" y="158">19</text>
<text x="135.2" y="158">41</text>
<text x="112.9" y="165.2" transform="rotate(-90 112.9 165.2)">57</text>
</g>
<g font-size="1.3" fill="#15005e">
<text x="91.9" y="82.9">RUN</text>
<text x="111.5" y="83.7" transform="rotate(-90 111.5 83.7)">DVDD</text>
<text x="128.2" y="82.9">GPIO0</text>
<text x="108.9" y="89.3" transform="rotate(-90 108.9 89.3)">VREG_VOUT</text>
<text x="116.5" y="84.4" transform="rotate(-90 116.5 84.4)">IOVDD</text>
<text x="119.1" y="87.2" transform="rotate(-90 119.1 87.2)">USB_VDD</text>
<text x="121.6" y="88.2" transform="rotate(-90 121.6 88.2)">ADC_AVDD</text>
<text x="124.2" y="86.5" transform="rotate(-90 124.2 86.5)">VREG_IN</text>
<text x="128.2" y="85.4">GPIO1</text>
<text x="128.2" y="88">GPIO2</text>
<text x="91.9" y="93">USB_DM</text>
<text x="91.9" y="90.5">USB_DP</text>
<text x="128.2" y="90.5">GPIO3</text>
<text x="128.2" y="93">GPIO4</text>
<text x="128.2" y="95.6">GPIO5</text>
<text x="58.1" y="101.5" transform="rotate(-90 58.1 101.5)">VCC</text>
<text x="61.6" y="100.7">CS</text>
<text x="91.9" y="100.7">QSPI_SS</text>
<text x="128.2" y="98.1">GPIO6</text>
<text x="128.2" y="100.7">GPIO7</text>
<text x="57.9" y="105.7">DI/IO</text>
<text x="60.5" y="103.2">CLK</text>
<text x="91.9" y="105.7">QSPI_SD0</text>
<text x="128.2" y="103.2">GPIO8</text>
<text x="128.2" y="105.7">GPIO9</text>
<text x="47.8" y="113.4">HOLD/RESET/IO</text>
<text x="57.1" y="110.8">WP/IO</text>
<text x="57.2" y="108.3">DO/IO</text>
<text x="91.9" y="113.4">QSPI_SD3</text>
<text x="91.9" y="110.8">QSPI_SD2</text>
<text x="91.9" y="108.3">QSPI_SD1</text>
<text x="127" y="108.3">GPIO10</text>
<text x="127" y="110.8">GPIO11</text>
<text x="127" y="113.4">GPIO12</text>
<text x="58.1" y="117" transform="rotate(-90 58.1 117)">GND</text>
<text x="91.9" y="115.9">QSPI_SCLK</text>
<text x="127" y="115.9">GPIO13</text>
<text x="127" y="118.4">GPIO14</text>
<text x="127" y="121">GPIO15</text>
<text x="127" y="123.5">GPIO16</text>
<text x="91.9" y="128.6">XIN</text>
<text x="127" y="126.1">GPIO17</text>
<text x="127" y="128.6">GPIO18</text>
<text x="127" y="131.1">GPIO19</text>
<text x="127" y="133.7">GPIO20</text>
<text x="127" y="136.2">GPIO21</text>
<text x="91.9" y="138.8">XOUT</text>
<text x="127" y="138.8">GPIO22</text>
<text x="127" y="141.3">GPIO23</text>
<text x="127" y="143.8">GPIO24</text>
<text x="91.9" y="148.9">SWCLK</text>
<text x="127" y="146.4">GPIO25</text>
<text x="91.9" y="151.5">SWD</text>
<text x="121.2" y="151.5">GPIO26_ADC0</text>
<text x="121.2" y="154">GPIO27_ADC1</text>
<text x="91.9" y="159.1">TESTEN</text>
<text x="114" y="161.4" transform="rotate(-90 114 161.4)">GND</text>
<text x="121.2" y="156.5">GPIO28_ADC2</text>
<text x="121.2" y="159.1">GPIO29_ADC3</text>
</g>
<g font-size="1" fill="#15005e">
<text x="63.1" y="105.8">0</text>
<text x="63.1" y="108.3">1</text>
<text x="63.1" y="110.9">2</text>
<text x="63.1" y="113.4">3</text>
</g>
</svg>
